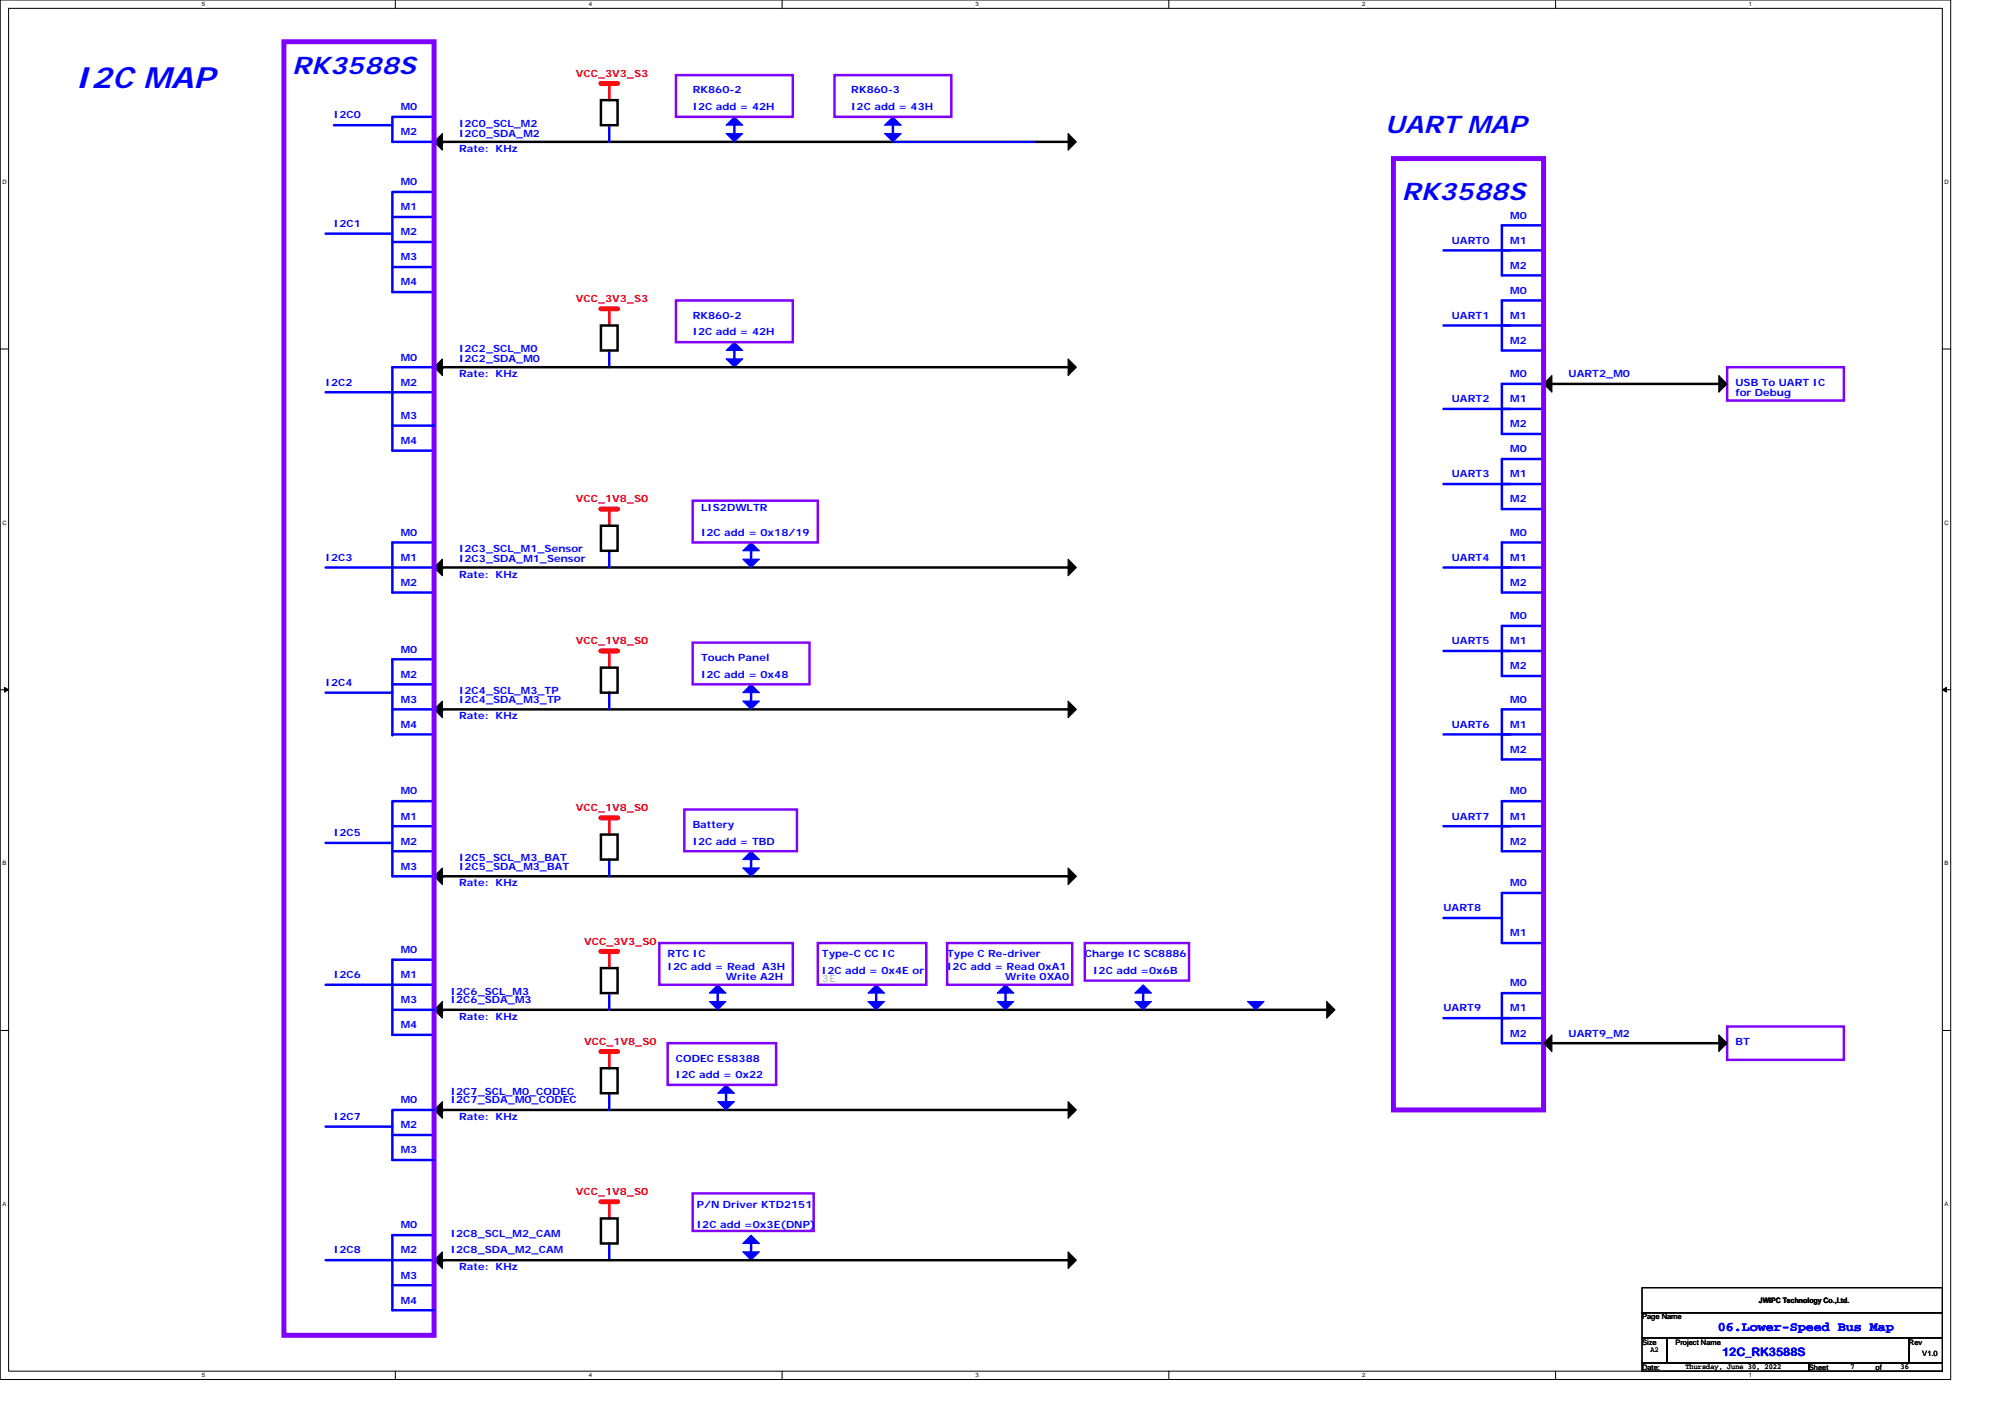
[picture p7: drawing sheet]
<svg xmlns="http://www.w3.org/2000/svg" width="297mm" height="210mm" viewBox="0 0 297 210" stroke-linecap="round" stroke-linejoin="round" font-family="sans-serif">
<path d="M0 0h291v205.7h-291zM1.3 1.2h288.5v203.3h-288.5z" fill="none" stroke="#000" stroke-width=".15"/>
<g fill="#fff">
<path d="M30.1 .1h.5v1h-.5z"/>
<path d="M30.1 204.6h.5v1h-.5z"/>
</g>
<path d="M59 0v1.2M59 204.5v1.2" fill="none" stroke="#000" stroke-width=".15"/>
<g fill="#fff">
<path d="M87.8 .1h.5v1h-.5z"/>
<path d="M87.8 204.6h.5v1h-.5z"/>
</g>
<path d="M116.7 0v1.2M116.7 204.5v1.2" fill="none" stroke="#000" stroke-width=".15"/>
<g fill="#fff">
<path d="M145.5 .1h.5v1h-.5z"/>
<path d="M145.5 204.6h.5v1h-.5z"/>
</g>
<path d="M174.4 0v1.2M174.4 204.5v1.2" fill="none" stroke="#000" stroke-width=".15"/>
<g fill="#fff">
<path d="M203.2 .1h.5v1h-.5z"/>
<path d="M203.2 204.6h.5v1h-.5z"/>
</g>
<path d="M232.1 0v1.2M232.1 204.5v1.2" fill="none" stroke="#000" stroke-width=".15"/>
<g fill="#fff">
<path d="M260.9 .1h.5v1h-.5z"/>
<path d="M260.9 204.6h.5v1h-.5z"/>
<path d="M.4 26.6h.6v1h-.6z"/>
<path d="M290.1 26.6h.6v1h-.6z"/>
<path d="M.4 77.5h.6v.9h-.6z"/>
<path d="M290.1 77.5h.6v.9h-.6z"/>
</g>
<path d="M0 52.1h1.3M289.8 52.1h1.2" fill="none" stroke="#000" stroke-width=".15"/>
<g fill="#fff">
<path d="M.4 128.3h.5v1h-.5z"/>
<path d="M290.1 128.3h.6v1h-.6z"/>
</g>
<path d="M0 102.9h1.3M.7 102.5l.6 .4-.6 .3zM289.8 102.9l.6-.4v.7zM289.8 102.9h1.2" fill="none" stroke="#000" stroke-width=".15"/>
<path d="M.7 102.5l.6 .4-.6 .3zM289.8 102.9l.6-.4v.7z" fill="#000"/>
<g fill="#fff">
<path d="M.3 179.1h.6v1h-.6z"/>
<path d="M290.1 179.1h.6v1h-.6z"/>
</g>
<path d="M0 153.7h1.3M289.8 153.7h1.2" fill="none" stroke="#000" stroke-width=".15"/>
<g fill="none" stroke="#00f" stroke-width=".37">
<path d="M215.4 37.3h9.9M224.1 37.3h6.2M230.3 33.6h-6.2v7.5h6.2M215.4 48.5h9.9M224.1 48.5h6.2M230.3 44.8h-6.2v7.5h6.2M230.3 57.3h-6.2v7.4h6.2M215.4 61h9.9M215.4 72.2h9.9M224.1 61h6.2M224.1 72.2h6.2M230.3 68.5h-6.2v7.4h6.2"/>
<path d="M215.4 84.6h9.9M215.4 97.1h9.9M224.1 84.6h6.2M224.1 97.1h6.2M230.3 80.9h-6.2v7.5h6.2M230.3 93.3h-6.2v7.5h6.2M90.9 103.3v2.5M112.1 103.3v1.2M215.4 109.5h9.9M224.1 109.5h6.2M230.3 105.8h-6.2v7.5h6.2M230.3 119.5h-6.2v7.4h6.2"/>
<path d="M215.4 136.9h8.7M215.4 123.2h9.9M224.1 123.2h6.2M230.3 133.2h-6.2v7.4h6.2M215.4 151.8h9.9M224.1 151.8h6.2M230.3 148.1h-6.2v7.5h6.2"/>
</g>
<path d="M257.7 54.8h17.4v4.9h-17.4z" fill="none" stroke="#8000ff" stroke-width=".37"/>
<g fill="#000" stroke="#000" stroke-width=".15">
<path d="M230.3 57.3l1.2-1.3v2.5z" fill-rule="evenodd"/>
<path d="M256.4 56l1.3 1.3-1.3 1.2z" fill-rule="evenodd"/>
<path d="M159.3 104.5l1.3 1.3-1.3 1.2z" fill-rule="evenodd"/>
</g>
<path d="M231.5 57.3h24.9M66 105.8h93.3" fill="none" stroke="#000" stroke-width=".37"/>
<path d="M207.9 23.6h22.4v141.9h-22.4z" fill="none" stroke="#8000ff" stroke-width=".74"/>
<path d="M90.9 97.1v2.5" fill="none" stroke="#f00" stroke-width=".37"/>
<circle cx="66" cy="105.8" r=".18" fill="#000"/>
<g fill="#00f" stroke="#00f" stroke-width=".15">
<path d="M110.8 104.5h2.5l-1.2 1.3z" fill-rule="evenodd"/>
<path d="M112.1 102.1l1.2 1.2h-2.5z" fill-rule="evenodd"/>
</g>
<circle cx="90.9" cy="103.3" r=".18" fill="#00f"/>
<path d="M89.7 12.4h2.4M89.7 46.1h2.4M89.7 75.9h2.4M89.7 97.1h2.4M89.7 122h2.4M89.7 141.9h2.4M89.7 156.8h2.4" fill="none" stroke="#f00" stroke-width=".74"/>
<path d="M89.7 14.9h2.4v3.8h-2.4zM66 21.2h93.3M89.7 48.5h2.4v3.8h-2.4zM89.7 78.4h2.4v3.7h-2.4zM66 84.6h93.3M89.7 99.6h2.4v3.7h-2.4zM66 130.7h93.3M89.7 124.5h2.4v3.7h-2.4zM66 150.6h131.9M89.7 144.4h2.4v3.7h-2.4zM89.7 159.3h2.4v3.7h-2.4zM66 165.5h93.3" fill="none" stroke="#000" stroke-width=".37"/>
<path d="M100.9 11.2h17.4v6.2h-17.4zM124.5 11.2h17.4v6.2h-17.4zM100.9 44.8h17.4v6.2h-17.4zM103.3 74.7h18.7v6.2h-18.7zM103.3 95.8h17.5v6.3h-17.5zM102.1 120.7h16.8v6.2h-16.8zM98.4 140.6h19.9v6.3h-19.9zM99.6 155.6h16.2v6.2h-16.2zM122 140.6h16.2v6.3h-16.2z" fill="none" stroke="#8000ff" stroke-width=".37"/>
<g fill="#000" stroke="#000" stroke-width=".15">
<path d="M64.8 21.2l1.2-1.3v2.5z" fill-rule="evenodd"/>
<path d="M159.3 19.9l1.3 1.3-1.3 1.2z" fill-rule="evenodd"/>
<path d="M64.8 54.8l1.2-1.3v2.5z" fill-rule="evenodd"/>
<path d="M159.3 53.5l1.3 1.3-1.3 1.2z" fill-rule="evenodd"/>
<path d="M64.8 84.6l1.2-1.2v2.5z" fill-rule="evenodd"/>
<path d="M159.3 83.4l1.3 1.2-1.3 1.3z" fill-rule="evenodd"/>
<path d="M64.8 105.8l1.2-1.3v2.5z" fill-rule="evenodd"/>
<path d="M64.8 130.7l1.2-1.3v2.5z" fill-rule="evenodd"/>
<path d="M159.3 129.4l1.3 1.3-1.3 1.2z" fill-rule="evenodd"/>
<path d="M64.8 150.6l1.2-1.2v2.4z" fill-rule="evenodd"/>
<path d="M197.9 149.4l1.3 1.2-1.3 1.2z" fill-rule="evenodd"/>
<path d="M64.8 165.5l1.2-1.2v2.5z" fill-rule="evenodd"/>
<path d="M159.3 164.3l1.3 1.2-1.3 1.3z" fill-rule="evenodd"/>
</g>
<path d="M90.9 12.4v2.5M90.9 46.1v2.4M90.9 75.9v2.5M90.9 122v2.5M90.9 141.9v2.5M90.9 156.8v2.5" fill="none" stroke="#f00" stroke-width=".37"/>
<g fill="#000">
<circle cx="66" cy="21.2" r=".18"/>
<circle cx="66" cy="84.6" r=".18"/>
<circle cx="66" cy="130.7" r=".18"/>
<circle cx="66" cy="150.6" r=".18"/>
<circle cx="66" cy="165.5" r=".18"/>
</g>
<g fill="none" stroke="#00f" stroke-width=".37">
<path d="M90.9 18.7v2.5M109.6 18.7v1.2M133.2 18.7v1.2M58.5 58.5h6.3M58.5 54.8h6.3M90.9 52.3v2.5M109.6 52.3v1.2M58.5 67.2h6.3M48.6 84.6h16.2M64.8 80.9h-6.3v7.5h6.3M64.8 98.3h-6.3v11.2M90.9 82.1v2.5"/>
<path d="M112.1 82.1v1.3M58.5 105.8h6.3M90.9 128.2v2.5M112.1 128.2v1.2M58.5 146.9h6.3M58.5 143.1h6.3M58.5 154.3h6.3M90.9 148.1v2.5M107.1 148.1v1.3M130.7 148.1v1.3M58.5 169.3h6.3M90.9 163v2.5"/>
<path d="M108.3 163v1.3M58.5 184.2h6.3M58.5 187.9h6.3M58.5 191.7h6.3"/>
</g>
<g fill="#00f" stroke="#00f" stroke-width=".15">
<path d="M110.8 129.4h2.5l-1.2 1.3z" fill-rule="evenodd"/>
<path d="M112.1 126.9l1.2 1.3h-2.5z" fill-rule="evenodd"/>
<path d="M105.8 149.4h2.5l-1.2 1.2z" fill-rule="evenodd"/>
<path d="M107.1 146.9l1.2 1.2h-2.5z" fill-rule="evenodd"/>
<path d="M130.7 146.9l1.3 1.2h-2.5z" fill-rule="evenodd"/>
<path d="M129.5 149.4h2.5l-1.3 1.2z" fill-rule="evenodd"/>
<path d="M107.1 164.3h2.5l-1.3 1.2z" fill-rule="evenodd"/>
<path d="M108.3 161.8l1.3 1.2h-2.5z" fill-rule="evenodd"/>
<path d="M109.6 17.4l1.2 1.3h-2.5z" fill-rule="evenodd"/>
<path d="M133.2 17.4l1.3 1.3h-2.5z" fill-rule="evenodd"/>
<path d="M108.3 19.9h2.5l-1.2 1.3z" fill-rule="evenodd"/>
<path d="M132 19.9h2.5l-1.3 1.3h21.2h-21.2z" fill-rule="evenodd"/>
<path d="M110.8 186.7h2.5l-1.2 1.2z" fill-rule="evenodd"/>
<path d="M110.8 83.4h2.5l-1.2 1.2z" fill-rule="evenodd"/>
<path d="M112.1 80.9l1.2 1.2h-2.5z" fill-rule="evenodd"/>
<path d="M108.3 53.5h2.5l-1.2 1.3z" fill-rule="evenodd"/>
<path d="M109.6 51l1.2 1.3h-2.5z" fill-rule="evenodd"/>
</g>
<circle cx="58.5" cy="109.5" r=".18" fill="#00f"/>
<g fill="none" stroke="#00f" stroke-width=".37">
<path d="M49.8 18.7h8.7M64.8 17.4h-6.3v3.8h6.3M48.6 34.8h9.9M58.5 32.4h6.3M58.5 36.1h6.3M58.5 39.8h6.3M64.8 28.6h-6.3v15h6.3M48.6 58.5h9.9M58.5 54.8v12.4M58.5 63.5h6.3M48.6 103.3h9.9M58.5 109.5h6.3"/>
<path d="M58.5 102.1h6.3M64.8 119.5h-6.3v11.2h6.3M48.6 125.7h9.9M58.5 126.9h6.3M58.5 123.2h6.3M48.6 146.9h9.9M58.5 143.1v11.2M58.5 150.6h6.3M150 148.1v1.3M170.5 148.1v1.3M48.6 168h9.9M64.8 165.5h-6.3v7.5h6.3"/>
<path d="M48.6 187.9h9.9M58.5 184.2v11.2h6.3M90.9 185.4v2.5M112.1 185.4v1.3"/>
</g>
<path d="M90.9 179.2v2.5" fill="none" stroke="#f00" stroke-width=".37"/>
<path d="M89.7 179.2h2.4" fill="none" stroke="#f00" stroke-width=".74"/>
<path d="M66 54.8h93.3M231.5 155.6h24.9M66 187.9h93.3M89.7 181.7h2.4v3.7h-2.4z" fill="none" stroke="#000" stroke-width=".37"/>
<g fill="#000" stroke="#000" stroke-width=".15">
<path d="M230.3 155.6l1.2-1.3v2.5z" fill-rule="evenodd"/>
<path d="M256.4 154.3l1.3 1.3-1.3 1.2z" fill-rule="evenodd"/>
<path d="M64.8 187.9l1.2-1.2v2.5z" fill-rule="evenodd"/>
<path d="M159.3 186.7l1.3 1.2-1.3 1.3z" fill-rule="evenodd"/>
</g>
<path d="M42.4 6.2h22.4v192.9h-22.4z" fill="none" stroke="#8000ff" stroke-width=".74"/>
<g fill="#000">
<circle cx="66" cy="54.8" r=".18"/>
<circle cx="66" cy="187.9" r=".18"/>
</g>
<path d="M141.3 140.6h18.7v6.3h-18.7zM161.8 140.6h15.6v5.6h-15.6zM257.7 153.1h17.4v5h-17.4zM103.3 178h18.1v5.6h-18.1z" fill="none" stroke="#8000ff" stroke-width=".37"/>
<g fill="#00f" stroke="#00f" stroke-width=".15">
<path d="M150 146.9l1.3 1.2h-2.5z" fill-rule="evenodd"/>
<path d="M170.5 146.9l1.3 1.2h-2.5z" fill-rule="evenodd"/>
<path d="M148.8 149.4h2.5l-1.3 1.2z" fill-rule="evenodd"/>
<path d="M169.3 149.4h2.5l-1.3 1.2z" fill-rule="evenodd"/>
<path d="M186.1 149.4h2.5l-1.2 1.2z" fill-rule="evenodd"/>
<path d="M112.1 184.2l1.2 1.2h-2.5z" fill-rule="evenodd"/>
</g>
<path d="M245 192h44.8v3.8h-44.8zM245 195.8h44.8v3.7h-44.8zM245 199.5h3.7v3.7h-3.7zM248.7 199.5h36.1v3.7h-36.1zM284.8 199.5h5v3.7h-5zM245 203.2h24.9v1.3h-24.9zM269.9 203.2h19.9v1.3h-19.9z" fill="none" stroke="#000" stroke-width=".15"/>
<text font-size="4.4" fill="#00f" x="11.2" y="13.1">I2C MAP</text>
<g font-size="3.6" fill="#00f">
<text x="43.6" y="11.1">RK3588S</text>
<text x="206.6" y="19.8">UART MAP</text>
<text x="209.1" y="29.8">RK3588S</text>
</g>
<text font-size="2" fill="#00f" x="256.3" y="198.6">06.Lower-Speed Bus Map</text>
<text font-size="1.7" fill="#00f" x="256.9" y="202.3">12C_RK3588S</text>
<g font-size="1.5" fill="#f00">
<text x="85.9" y="11.4">VCC_3V3_S3</text>
<text x="85.9" y="45.1">VCC_3V3_S3</text>
<text x="85.9" y="74.9">VCC_1V8_S0</text>
<text x="85.9" y="96.1">VCC_1V8_S0</text>
<text x="85.9" y="121">VCC_1V8_S0</text>
<text x="87.2" y="140.9">VCC_3V3_S0</text>
<text x="87.2" y="155.8">VCC_1V8_S0</text>
<text x="85.9" y="178.2">VCC_1V8_S0</text>
</g>
<g font-size="1.5" fill="#00f">
<text x="49.8" y="17.7">I2C0</text>
<text x="59.8" y="16.4">M0</text>
<text x="103.3" y="13.9">RK860-2</text>
<text x="103.3" y="16.4">I2C add = 42H</text>
<text x="127" y="13.9">RK860-3</text>
<text x="127" y="16.4">I2C add = 43H</text>
<text x="59.8" y="20.2">M2</text>
<text x="68.5" y="22.7">Rate: KHz</text>
<text x="68.5" y="18.9">I2C0_SCL_M2</text>
<text x="68.5" y="20.4">I2C0_SDA_M2</text>
<text x="59.8" y="27.6">M0</text>
<text x="49.8" y="33.9">I2C1</text>
<text x="59.8" y="31.4">M1</text>
<text x="59.8" y="35.1">M2</text>
<text x="225.3" y="32.6">M0</text>
<text x="59.8" y="38.8">M3</text>
<text x="216.6" y="36.3">UART0</text>
<text x="225.3" y="40.1">M2</text>
<text x="225.3" y="36.3">M1</text>
<text x="59.8" y="42.6">M4</text>
<text x="103.3" y="47.5">RK860-2</text>
<text x="216.6" y="47.5">UART1</text>
<text x="225.3" y="47.5">M1</text>
<text x="225.3" y="43.8">M0</text>
<text x="59.8" y="53.8">M0</text>
<text x="68.5" y="52.5">I2C2_SCL_M0</text>
<text x="103.3" y="50">I2C add = 42H</text>
<text x="225.3" y="51.3">M2</text>
<text x="48.6" y="57.5">I2C2</text>
<text x="59.8" y="57.5">M2</text>
<text x="68.5" y="56.3">Rate: KHz</text>
<text x="68.5" y="54">I2C2_SDA_M0</text>
<text x="216.6" y="60">UART2</text>
<text x="225.3" y="60">M1</text>
<text x="225.3" y="56.3">M0</text>
<text x="234" y="56.3">UART2_M0</text>
<text x="258.9" y="57.5">USB To UART IC</text>
<text x="258.9" y="59">for Debug</text>
<text x="59.8" y="62.5">M3</text>
<text x="225.3" y="63.7">M2</text>
<text x="59.8" y="66.2">M4</text>
<text x="216.6" y="71.2">UART3</text>
<text x="225.3" y="71.2">M1</text>
<text x="225.3" y="67.5">M0</text>
<text x="104.6" y="76.2">LIS2DWLTR</text>
<text x="225.3" y="74.9">M2</text>
<text x="48.6" y="83.6">I2C3</text>
<text x="59.8" y="79.9">M0</text>
<text x="59.8" y="83.6">M1</text>
<text x="68.5" y="82.4">I2C3_SCL_M1_Sensor</text>
<text x="68.5" y="83.9">I2C3_SDA_M1_Sensor</text>
<text x="104.6" y="79.9">I2C add = 0x18/19</text>
<text x="216.6" y="83.6">UART4</text>
<text x="225.3" y="83.6">M1</text>
<text x="225.3" y="79.9">M0</text>
<text x="59.8" y="87.4">M2</text>
<text x="68.5" y="86.1">Rate: KHz</text>
<text x="225.3" y="87.4">M2</text>
<text x="225.3" y="92.3">M0</text>
<text x="59.8" y="97.3">M0</text>
<text x="59.8" y="101.1">M2</text>
<text x="104.6" y="98.6">Touch Panel</text>
<text x="104.6" y="101.1">I2C add = 0x48</text>
<text x="216.6" y="96.1">UART5</text>
<text x="225.3" y="96.1">M1</text>
<text x="225.3" y="99.8">M2</text>
<text x="48.6" y="102.3">I2C4</text>
<text x="59.8" y="104.8">M3</text>
<text x="68.5" y="107.3">Rate: KHz</text>
<text x="68.5" y="104.8">I2C4_SDA_M3_TP</text>
<text x="68.5" y="103.5">I2C4_SCL_M3_TP</text>
<text x="225.3" y="104.8">M0</text>
<text x="59.8" y="108.5">M4</text>
<text x="216.6" y="108.5">UART6</text>
<text x="225.3" y="108.5">M1</text>
<text x="225.3" y="112.3">M2</text>
<text x="59.8" y="118.5">M0</text>
<text x="225.3" y="118.5">M0</text>
<text x="49.8" y="124.7">I2C5</text>
<text x="59.8" y="122.2">M1</text>
<text x="59.8" y="126">M2</text>
<text x="103.3" y="123.5">Battery</text>
<text x="103.3" y="126">I2C add = TBD</text>
<text x="216.6" y="122.2">UART7</text>
<text x="225.3" y="122.2">M1</text>
<text x="225.3" y="126">M2</text>
<text x="59.8" y="129.7">M3</text>
<text x="68.5" y="129.7">I2C5_SDA_M3_BAT</text>
<text x="68.5" y="128.4">I2C5_SCL_M3_BAT</text>
<text x="68.5" y="132.2">Rate: KHz</text>
<text x="215.4" y="135.9">UART8</text>
<text x="225.3" y="132.2">M0</text>
<text x="59.8" y="142.1">M0</text>
<text x="99.6" y="142.8">RTC IC</text>
<text x="122.6" y="142.8">Type-C CC IC</text>
<text x="141.3" y="142.8">Type C Re-driver</text>
<text x="161.8" y="142.8">Charge IC SC8886</text>
<text x="225.3" y="139.6">M1</text>
<text x="49.8" y="145.9">I2C6</text>
<text x="59.8" y="149.6">M3</text>
<text x="59.8" y="145.9">M1</text>
<text x="67.2" y="148.4">I2C6_SCL_M3</text>
<text x="67.2" y="149.6">I2C6_SDA_M3</text>
<text x="99.6" y="144.6">I2C add = Read A3H</text>
<text x="108.3" y="146.1">Write A2H</text>
<text x="122.6" y="145.2">I2C add = 0x4E or</text>
<text x="141.3" y="144.6">I2C add = Read 0xA1</text>
<text x="150" y="146.1">Write 0XA0</text>
<text x="163.1" y="145.2">I2C add =0x6B</text>
<text x="225.3" y="147.1">M0</text>
<text x="59.8" y="153.3">M4</text>
<text x="68.5" y="152.1">Rate: KHz</text>
<text x="215.4" y="150.8">UART9</text>
<text x="225.3" y="150.8">M1</text>
<text x="225.3" y="154.6">M2</text>
<text x="234" y="154.6">UART9_M2</text>
<text x="258.9" y="155.8">BT</text>
<text x="100.9" y="158.3">CODEC ES8388</text>
<text x="100.9" y="160.8">I2C add = 0x22</text>
<text x="49.8" y="167">I2C7</text>
<text x="59.8" y="164.5">M0</text>
<text x="67.2" y="163.3">I2C7_SCL_M0_CODEC</text>
<text x="67.2" y="164.5">I2C7_SDA_M0_CODEC</text>
<text x="68.5" y="167">Rate: KHz</text>
<text x="59.8" y="172">M3</text>
<text x="59.8" y="168.3">M2</text>
<text x="59.8" y="183.2">M0</text>
<text x="67.2" y="184.4">I2C8_SCL_M2_CAM</text>
<text x="104" y="180.1">P/N Driver KTD2151</text>
<text x="104" y="183.2">I2C add =0x3E(DNP)</text>
<text x="49.8" y="186.9">I2C8</text>
<text x="59.8" y="186.9">M2</text>
<text x="59.8" y="190.7">M3</text>
<text x="67.2" y="186.9">I2C8_SDA_M2_CAM</text>
<text x="68.5" y="189.4">Rate: KHz</text>
<text x="59.8" y="194.4">M4</text>
</g>
<text font-size="1.5" fill="#c0c0c0" x="122.6" y="146.5">3E</text>
<g font-size="1.1">
<text x="245" y="196.8">Page Name</text>
<text x="262.4" y="194.3">JWIPC Technology Co.,Ltd.</text>
<text x="245" y="200.5">Size</text>
<text x="246.2" y="201.6">A2</text>
<text x="250" y="200.5">Project Name</text>
<text x="284.8" y="200.5">Rev</text>
<text x="286.8" y="202.3">V1.0</text>
<text x="245" y="204.2">Date:</text>
<text x="251.4" y="204.1">Thursday, June 30, 2022</text>
<text x="269.9" y="204.2">Sheet</text>
<text x="276.1" y="204.1">7</text>
<text x="279.8" y="204.2">of</text>
<text x="283.6" y="204.1">36</text>
</g>
<g font-size=".9">
<text x="30.1" y=".9">5</text>
<text x="87.8" y=".9">4</text>
<text x="145.5" y=".9">3</text>
<text x="203.2" y=".9">2</text>
<text x="260.9" y=".9">1</text>
<text x=".4" y="27.4">D</text>
<text x="290.1" y="27.4">D</text>
<text x=".4" y="78.3">C</text>
<text x="290.1" y="78.3">C</text>
<text x=".4" y="129.1">B</text>
<text x="290.1" y="129.1">B</text>
<text x=".4" y="179.9">A</text>
<text x="290.1" y="179.9">A</text>
<text x="30.1" y="205.4">5</text>
<text x="87.8" y="205.4">4</text>
<text x="145.5" y="205.4">3</text>
<text x="203.2" y="205.4">2</text>
<text x="260.9" y="205.4">1</text>
</g>
</svg>
